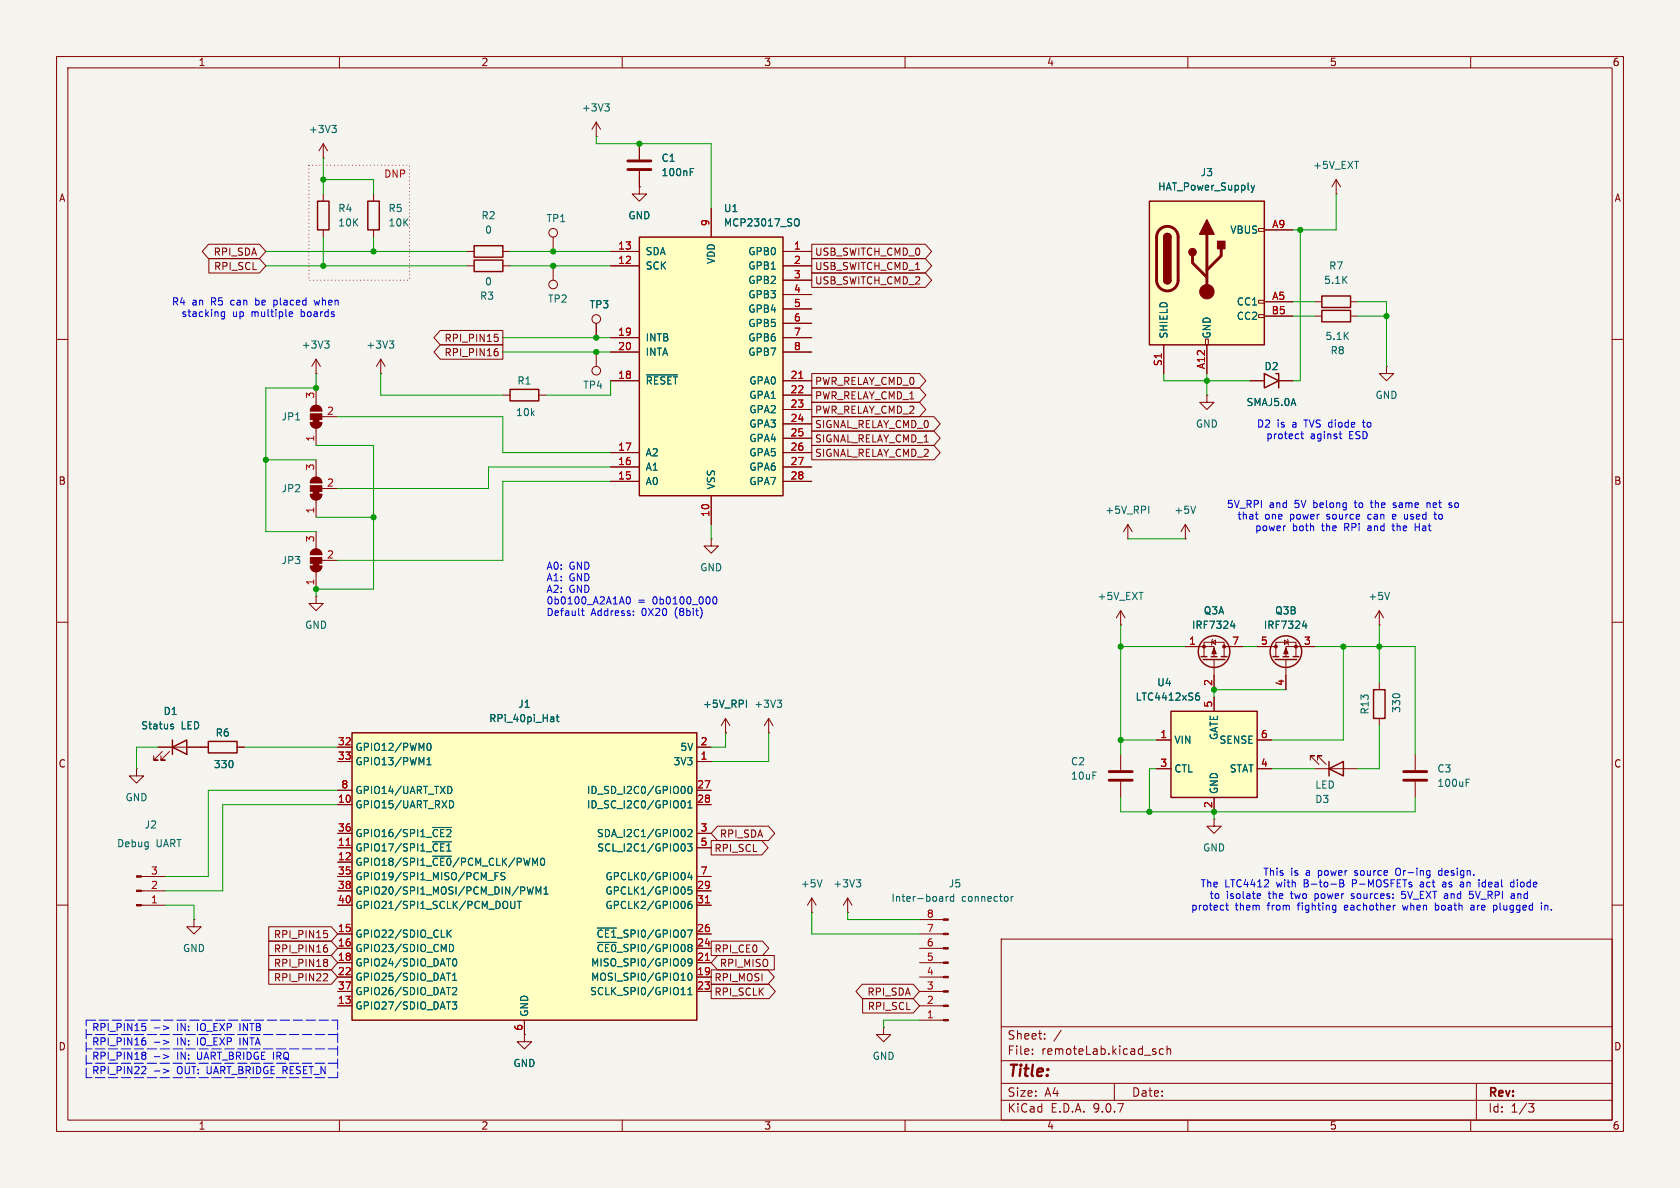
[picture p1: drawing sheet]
<svg xmlns="http://www.w3.org/2000/svg" width="297mm" height="210mm" viewBox="0 0 297 210" stroke-linecap="round" stroke-linejoin="round" font-family="sans-serif">
<path d="M0 0h297v210h-297z" fill="#f5f4ef" stroke="#f5f4ef" stroke-width=".18"/>
<g fill="none" stroke="#840000" stroke-width=".18">
<path d="M10 10h277v190h-277zM12 12h273v186h-273zM60 10v2M110 10v2M160 10v2M210 10v2M260 10v2M232.4 55.9h1.3M232.4 53.3h1.3M238.8 55.9h1.2M238.8 53.3h1.2M10 60h2"/>
<path d="M54.9 74.7h2a1.02 1.02 0 0 1-1 1 1.02 1.02 0 0 1-1-1zM55.2 71.9a1.02 1.02 0 0 1 1.1-.2 1.02 1.02 0 0 1 .6 .9h-2zM55.9 66h.1M55.9 63.5l-.8 1.3M55.9 63.5l.7 1.3M55.9 63.5v2.5M55.9 68.6v3M55.9 75.7v3M56.9 73.7h2.8M67.3 66h.1M67.3 63.5l-.8 1.3M67.3 63.5l.8 1.3"/>
<path d="M67.3 63.5v2.5M285 60h2M10 110h2M222.2 114.3h3.4M225.6 116.1v-2.6h3.5v2.6M227.1 113.2l.6 .3-.6 .4zM227.3 116.6v5.3M227.6 113l.1 .2v.7l.1 .1M232.4 114.3h-5.1v1.8M285 110h2M10 160h2M177 166h108v32h-108z"/>
<path d="M285 160h2M60 198v2M110 198v2M156.2 181.6v1.3h1.3l-1.3 1.3-1.3-1.3h1.3M156.2 181.6h.1M160 198v2M177 194.5h108M177 191.5h108M177 187.5h108M177 181.5h108M182.5 186.3v.1M182.5 185.5v.1"/>
<path d="M184.7 183.6v.1M184.7 182.8v.1M187.6 182.1l-1.3 2M197 191.5v3M205.7 185.5l-.5-.1-.2 .3v.4l.1 .2h.6M206.3 185.5l.2-.1 .4 .1 .1 .9M206.3 184.9v1.5M210 198v2M260 198v2M261 191.5v6.5M270.2 195.1h1l-.5 .6 .4 .1 .1 .5-.3 .3h-.4"/>
</g>
<path d="M57.4 60.3h.8l-.4 .5M57.9 60.8l.3 .2v.3l-.3 .2M68.8 60.3h.8l-.4 .5M69.4 60.8l.2 .2v.3l-.2 .2M230.3 110.6h.7M230.9 110.2v.9" fill="none" stroke="#006464" stroke-width=".18"/>
<g fill="none" stroke="#840000" stroke-width=".25">
<path d="M233.7 54.9h5.1v2h-5.1zM233.7 52.3h5.1v2.1h-5.1zM225 116.1h1.1M225.4 116.6h3.8M226.8 116.1h1M228.6 116.1h1"/>
<circle cx="227.3" cy="115.2" r="2.79"/>
</g>
<g fill="#840000" stroke="#840000" stroke-width=".18">
<path d="M227.3 114.6l.4 1h-.8z"/>
<path d="M55.4 74.2h1v.5h-1z"/>
<path d="M54.9 74.7h2a1.02 1.02 0 0 1-1 1 1.02 1.02 0 0 1-1-1z"/>
<path d="M54.9 73.2h2v1h-2z"/>
<path d="M55.2 71.9a1.02 1.02 0 0 1 1.1-.2 1.02 1.02 0 0 1 .6 .9h-2z"/>
<circle cx="225.6" cy="114.3" r=".25"/>
<circle cx="229.1" cy="114.3" r=".25"/>
</g>
<path d="M203.2 35.6h20.3v25.4h-20.3z" fill="#ffffc2"/>
<g fill="none" stroke="#840000" stroke-width=".18">
<path d="M57.1 27.9h.1M57.1 25.4l-.7 1.3M57.1 25.4l.8 1.3M57.1 25.4v2.5M66 34.3v1.3M66 40.6v1.3M82.5 44.5h1.3M82.5 47h1.3M88.9 44.5h1.3M88.9 47h1.3M213.1 59.9h.5v1.1h-.5zM222.5 40.4h1v.5h-1z"/>
<path d="M222.5 53.1h1v.5h-1zM222.5 55.6h1v.5h-1zM223.5 40.6h5.1M223.5 53.3h5.1M223.5 55.9h5.1M205.7 61v5M213.4 69.9v1.2h1.2l-1.2 1.3-1.3-1.3h1.3M213.4 69.9h.1M213.4 61v5M221 67.3h2.5M226.1 67.3h2.5M245.1 64.8v1.2h1.3l-1.3 1.3-1.3-1.3h1.3"/>
<path d="M245.1 64.8h.1M209.5 95.3h.1M209.5 92.7l-.7 1.3M209.5 92.7l.8 1.3M209.5 92.7v2.6M243.8 110.5h.1M243.8 108l-.7 1.2M243.8 108l.8 1.2M243.8 108v2.5M231.6 134.4v-.8h.8h-.8l1.6 1.5M232.4 135.9h7.6M232.9 134.4v-.8h.8h-.8l1.5 1.5"/>
<path d="M243.8 120.7v1.2M243.8 127v1.3"/>
</g>
<path d="M65 35.6h2.1v5h-2.1zM203.2 35.6h20.3v25.4h-20.3zM83.8 43.4h5.1v2.1h-5.1zM83.8 46h5.1v2h-5.1zM205.7 41.9a.64 .64 0 0 1 .7-.6 .64 .64 0 0 1 .6 .6M205.7 49.5a.64 .64 0 0 0 .7 .7 .64 .64 0 0 0 .6-.7M223.5 66l2.6 1.3-2.6 1.3zM225.6 66h.5v2.6M234.9 135.9l2.6-1.3v2.6zM234.9 134.6v2.6M242.8 121.9h2.1v5.1h-2.1z" fill="none" stroke="#840000" stroke-width=".25"/>
<path d="M205 40.6a1.9 1.9 0 0 1 2.1-.4 1.9 1.9 0 0 1 1.2 1.7v7.6a1.91 1.91 0 0 1-1.9 1.9 1.91 1.91 0 0 1-1.9-1.9v-7.7l.1-.7zM210.8 45.2v1.3l2.6 2.5M213.4 41.4v10.2M215.9 43.9v1.3l-2.5 2.6" fill="none" stroke="#840000" stroke-width=".51"/>
<g fill="#840000" stroke="#840000" stroke-width=".25">
<path d="M205.7 41.9h1.3v7.6h-1.3z"/>
<path d="M205.9 41.5a.64 .64 0 0 1 .7-.2 .64 .64 0 0 1 .4 .6h-1.3z"/>
<path d="M205.7 49.5h1.3a.64 .64 0 0 1-.6 .7 .64 .64 0 0 1-.7-.7z"/>
<path d="M213.4 38.9l1.2 2.5h-2.5z"/>
<path d="M215.3 42.7h1.2v1.2h-1.2z"/>
<circle cx="210.8" cy="44.6" r=".63"/>
</g>
<circle cx="213.4" cy="51.6" r="1.27" fill="#840000" stroke="#840000" stroke-width=".18"/>
<path d="M58.7 22.2h.7l-.4 .5M59.2 22.7l.2 .2v.3l-.2 .2M221.2 32.8l.3 .8M221.5 33.6l-.3 .4M221.8 32.8l-.3 .8M211.4 89.5l-.5 1.2M245.7 104.7l-.5 1.3" fill="none" stroke="#006464" stroke-width=".18"/>
<path d="M113 41.9h25.4v45.7h-25.4z" fill="#ffffc2"/>
<path d="M113 41.9h25.4v45.7h-25.4z" fill="none" stroke="#840000" stroke-width=".25"/>
<g fill="none" stroke="#840000" stroke-width=".18">
<path d="M105.4 24.1h.1M105.4 21.6v2.5M105.4 21.6l-.8 1.3M105.4 21.6l.8 1.3M113 33v1.3h1.3l-1.3 1.3-1.2-1.3h1.2M113 33h.1M113 25.4v2.8M113 30.2v2.8M125.7 36.8v5.1M105.4 57.2v2.5M107.9 44.5h5.1M107.9 47h5.1"/>
<path d="M107.9 59.7h5.1M138.4 44.5h5.1M138.4 47h5.1M138.4 59.7h5.1M138.4 49.5h5.1M138.4 52.1h5.1M138.4 54.6h5.1M138.4 57.2h5.1M105.4 62.2v2.6M107.9 62.2h5.1M107.9 67.3h5.1M138.4 62.2h5.1"/>
<path d="M138.4 67.3h5.1M138.4 69.9h5.1M138.4 72.4h5.1M138.4 74.9h5.1M138.4 77.5h5.1M107.9 80h5.1M107.9 82.6h5.1M107.9 85.1h5.1M125.7 87.6v5.1M138.4 80h5.1M138.4 82.6h5.1M138.4 85.1h5.1"/>
<circle cx="105.4" cy="56.4" r=".76"/>
<circle cx="105.4" cy="65.5" r=".76"/>
</g>
<path d="M106.9 18.4h.8l-.4 .4M107.5 18.8l.2 .3v.3l-.2 .2M122 30.4h.5M122 29.8h.6M140.7 38.7a.43 .43 0 0 1 .6 .4v.4a.43 .43 0 0 1-.6 .4M114.3 66.3h5.5" fill="none" stroke="#006464" stroke-width=".18"/>
<path d="M141.2 66.9h.7" fill="none" stroke="#a90000" stroke-width=".18"/>
<path d="M111 28.4h4.1M111 30h4.1" fill="none" stroke="#840000" stroke-width=".51"/>
<path d="M207 125.7h15.2v15.3h-15.2z" fill="#ffffc2"/>
<path d="M90.2 68.8h5v2.1h-5zM207 125.7h15.2v15.3h-15.2z" fill="none" stroke="#840000" stroke-width=".25"/>
<g fill="none" stroke="#840000" stroke-width=".18">
<path d="M97.8 41.9v2.6M97.8 47v2.5M88.9 69.9h1.3M95.2 69.9h1.3M204.5 130.8h2.5M204.5 135.9h2.5M214.6 123.2v2.5M222.2 130.8h2.6M222.2 135.9h2.6M214.6 141v2.5"/>
<circle cx="97.8" cy="41.1" r=".76"/>
<circle cx="97.8" cy="50.3" r=".76"/>
</g>
<path d="M211.5 123h.3l.3 .2-.1 .5h-.5M212 122.5l-.5 .1" fill="none" stroke="#006464" stroke-width=".18"/>
<path d="M62.2 129.5h61v50.8h-61z" fill="#ffffc2"/>
<g fill="none" stroke="#840000" stroke-width=".25">
<path d="M56.1 35.6h2.1v5h-2.1zM212.3 116.1h1.1M212.7 116.6h3.8M214.1 116.1h1M215.9 116.1h1M30.5 132.1l2.5-1.3v2.6zM30.5 130.8v2.6M36.8 131.1h5.1v2h-5.1zM62.2 129.5h61v50.8h-61z"/>
<circle cx="214.6" cy="115.2" r="2.79"/>
</g>
<g fill="none" stroke="#840000" stroke-width=".18">
<path d="M57.1 34.3v1.3M113 33h.1M113 25.4v2.8M113 30.2v2.8M125.7 36.8v5.1M236.2 34.3h.1M236.2 31.8l-.7 1.2M236.2 31.8l.8 1.2M236.2 31.8v2.5M36.9 43.2h9l1.1 1.3-1.1 1.2h-9l-1.1-1.2zM36.9 45.7h9l1.1 1.3-1.1 1.3h-9zM57.1 40.6v1.3"/>
<path d="M77.8 58.4h11.1v2.6h-11.1l-1.1-1.3zM87.4 59.1h.6M87.8 59.6l.3 .2v.3l-.3 .3M105.4 57.2v2.5M107.9 44.5h5.1M107.9 47h5.1M107.9 59.7h5.1M138.4 44.5h5.1M138.4 47h5.1M138.4 59.7h5.1M138.4 49.5h5.1M138.4 52.1h5.1"/>
<path d="M138.4 54.6h5.1M138.4 57.2h5.1M143.5 45.7h20.1l1.1 1.3-1.1 1.3h-20.1zM143.5 43.2h20.1l1.1 1.3-1.1 1.2h-20.1zM143.5 48.3h20.1l1.1 1.2-1.1 1.3h-20.1zM223.5 40.6h5.1M223.5 53.3h5.1M223.5 55.9h5.1M77.8 61h11.1v2.5h-11.1l-1.1-1.3zM87.7 61.6h.3M87.8 62.1l.3 .3v.3l-.3 .2M107.9 62.2h5.1"/>
<path d="M107.9 67.3h5.1M138.4 62.2h5.1M138.4 67.3h5.1M138.4 69.9h5.1M138.4 72.4h5.1M138.4 74.9h5.1M138.4 77.5h5.1M143.5 66h19.1l1.1 1.3-1.1 1.3h-19.1zM143.5 68.6h19.1l1.1 1.3-1.1 1.2h-19.1zM143.5 78.7h21.6l1.1 1.3-1.1 1.3h-21.6zM143.5 76.2h21.6l1.1 1.3-1.1 1.2h-21.6zM143.5 73.7h21.6l1.1 1.2-1.1 1.3h-21.6z"/>
<path d="M143.5 71.1h19.1l1.1 1.3-1.1 1.3h-19.1zM205.7 61v5M213.4 61v5M221 67.3h2.5M226.1 67.3h2.5M54.9 87.4h2a1.02 1.02 0 0 1-1 1 1.02 1.02 0 0 1-1-1zM55.2 97.3a1.02 1.02 0 0 1 1.1-.2 1.02 1.02 0 0 1 .6 .9h-2zM55.2 84.6a1.02 1.02 0 0 1 1.1-.2 1.02 1.02 0 0 1 .6 .9h-2zM55.9 81.3v3M55.9 88.4v3M55.9 94v3M56.9 99.1h2.8"/>
<path d="M56.9 86.4h2.8M107.9 80h5.1M107.9 82.6h5.1M107.9 85.1h5.1M125.7 95.3v1.2h1.3l-1.3 1.3-1.2-1.3h1.2M125.7 95.3h.1M125.7 87.6v5.1M138.4 80h5.1M138.4 82.6h5.1M138.4 85.1h5.1M199.4 95.3h.1M199.4 92.7l-.8 1.3"/>
<path d="M199.4 92.7l.8 1.3M199.4 92.7v2.6M54.9 100.1h2a1.02 1.02 0 0 1-1 1 1.02 1.02 0 0 1-1-1zM55.9 105.4v1.3h1.2l-1.2 1.3-1.3-1.3h1.3M55.9 105.4h.1M55.9 101.1v3M198.1 110.5h.1M198.1 108v2.5M198.1 108l-.7 1.2M198.1 108l.8 1.2M209.5 114.3h5.1v1.8M212.9 116.1v-2.6h3.5v2.6"/>
<path d="M214.2 113.5l.7-.3v.7zM214.4 113l-.2 .2v.7l-.1 .1M214.6 116.6v5.3M216.4 114.3h3.3M222.2 114.3h2.6M227.3 119.4v2.5M229.9 114.3h2.5M24.1 135.9v1.3h1.3l-1.3 1.2-1.2-1.2h1.2M24.1 135.9h.1M27.9 132.1h8.9M28.7 132.8l-1.5 1.6h.7h-.7v-.8M30 132.8l-1.6 1.6h.8h-.8v-.8"/>
<path d="M41.9 132.1h1.3M59.7 132.1h2.5M59.7 134.6h2.5M59.7 139.7h2.5M123.2 132.1h2.5M123.2 134.6h2.5M123.2 139.7h2.5M128.3 129.5h.1M128.3 127l-.8 1.3M128.3 127l.7 1.3M128.3 127v2.5M135.9 129.5h.1"/>
<path d="M135.9 127l-.8 1.3M135.9 127l.8 1.3M135.9 127v2.5M198.1 133.4v2.7M198.1 138.2v2.8M204.5 130.8h2.5M204.5 135.9h2.5M214.6 123.2v2.5M222.2 130.8h2.6M222.2 135.9h2.6M250.2 133.4v2.7M250.2 138.2v2.8"/>
<path d="M25 154.9h4.2M25 157.5h4.2M59.7 142.2h2.5M59.7 147.3h2.5M59.7 149.9h2.5M59.7 152.4h2.5M59.7 154.9h2.5M59.7 157.5h2.5M123.2 142.2h2.5M123.2 147.3h2.5M123.2 149.9h2.5M123.2 154.9h2.5"/>
<path d="M123.2 157.5h2.5M125.7 148.6h9l1.1 1.3-1.1 1.2h-9zM126.8 146h9.1l1.1 1.3-1.1 1.3h-9.1l-1.1-1.3zM143.5 158.8l-.8 1.2M143.5 158.8l.8 1.2M143.5 158.8v2.5M149.9 158.8l-.8 1.2M149.9 158.8l.7 1.2M149.9 158.8v2.5M214.6 144.8v1.3h1.3l-1.3 1.2-1.2-1.2h1.2M214.6 144.8h.1M214.6 141v2.5"/>
<path d="M25 160h4.2M34.3 162.6v1.2h-1.3l1.3 1.3 1.3-1.3h-1.3M34.3 162.6h.1M47.5 166.4h11.1l1.1 1.2-1.1 1.3h-11.1zM47.5 163.8h11.1l1.1 1.3-1.1 1.3h-11.1zM47.5 171.4h11.1l1.1 1.3-1.1 1.3h-11.1zM47.5 168.9h11.1l1.1 1.3-1.1 1.3h-11.1zM57.3 164.5h.6M57.6 167h.2M57.7 167.5l.2 .3v.3l-.2 .2M57.7 165l.2 .2v.3l-.2 .3M57.7 169.6l.2 .2-.2 .3 .2 .3v.2l-.2 .3"/>
<path d="M57.7 172.1l.2 .3v.3l-.8 .7h.8M59.7 160h2.5M59.7 165.1h2.5M59.7 167.6h2.5M59.7 170.2h2.5M59.7 172.7h2.5M59.7 175.3h2.5M59.7 177.8h2.5M123.2 160h2.5M123.2 165.1h2.5M123.2 167.6h2.5M123.2 170.2h2.5"/>
<path d="M123.2 172.7h2.5M123.2 175.3h2.5M125.7 174h10.3l1.1 1.3-1.1 1.2h-10.3zM125.7 166.4h9.1l1.1 1.2-1.1 1.3h-9.1zM125.7 171.4h10.1l1.1 1.3-1.1 1.3h-10.1zM126.8 168.9h10.1v2.6h-10.1l-1.1-1.3zM143.5 161.3h.1M149.9 161.3h.1M152.4 174h9l1.2 1.3-1.2 1.2h-9l-1.1-1.2zM152.5 176.5h8.9l1.2 1.3-1.2 1.3h-8.9zM162.6 165.1h4.2M162.6 167.6h4.2"/>
<path d="M162.6 170.2h4.2M162.6 172.7h4.2M162.6 175.3h4.2M162.6 177.8h4.2M162.6 162.6h4.2M92.7 182.9v1.3h1.3l-1.3 1.2-1.3-1.2h1.3M92.7 182.9h.1M92.7 180.3v2.6M162.6 180.3h4.2"/>
</g>
<g fill="none" stroke="#006464" stroke-width=".18">
<path d="M122 30.4h.5M122 29.8h.6M140.7 38.7a.43 .43 0 0 1 .6 .4v.4a.43 .43 0 0 1-.6 .4M221.2 32.8l.3 .8M221.5 33.6l-.3 .4M221.8 32.8l-.3 .8M114.3 66.3h5.5M203.1 89.5v1.2M217.6 110.6h.7M218.2 110.2v.9M230.3 110.6h.7M230.9 110.2v.9"/>
<path d="M30.3 128.4l.3 .1 .1 .2-.2 .1h-.2M30.3 128l.3 .1M75.5 131.9l.1-.4 .2-.1a.68 .68 0 0 1 .4 .6 .68 .68 0 0 1-.4 .7l-.2-.2-.1-.3M75.5 135.2h.7M75.5 134.3l.3-.4v1.3M79.5 139a.68 .68 0 0 1 .4 .6 .68 .68 0 0 1-.4 .7M97.9 126.8v.8M97.9 127.5l-.1 .1M97.9 127l-.1 .1M98.3 126.7h.5M98.5 126.3v1.1l.3 .2M121 139.1l.1 .4-.1 .7"/>
<path d="M121.7 139.1l.2-.1a.68 .68 0 0 1 .5 .6 .68 .68 0 0 1-.5 .7l-.2-.1-.1-.4zM132 123.8v1.2M137.4 123.8h.8l-.4 .5M137.9 124.3l.3 .2v.3l-.3 .2M211.5 123h.3l.3 .2-.1 .5h-.5M212 122.5l-.5 .1M259.2 138.3h.4M259.2 137.7h.6M76.5 146.3h3.3M76.5 148.8h3.3M76.5 151.4h3.3M79.5 141.5a.64 .64 0 0 1 .7 .7 .64 .64 0 0 1-.7 .6"/>
<path d="M86.2 155.6h1M87.5 154.9h.4M88.1 154.2h-.6v1.3M89.3 154.3l-.5-.1-.2 .2v.3l.5 .3 .2 .3-.3 .2h-.5M90.3 159.3v1.1l.2 .2 .4-.1 .1-.1v-1.1M91.4 159.3h.8M91.8 159.3v1.3M93.2 156.8l.3 1.3 .2-.9 .3 .9 .3-1.3M94.8 158.1v-1.3l.4 .9 .4-.9v1.3M95.7 151.8l.2-.1a.68 .68 0 0 1 .4 .6 .68 .68 0 0 1-.4 .7l-.2-.1-.1-.4zM96.2 158.1h.7M96.2 157.2l.3-.4v1.3"/>
<path d="M120.7 141.5a.68 .68 0 0 1 .4 .7 .68 .68 0 0 1-.4 .6M121.1 149.4v.8M121.6 149.2h.7l-.4 .5 .4 .1v.5l-.2 .1-.5-.1M121.6 142.8h.7M121.6 146.8l.5-.2 .2 .4-.7 .9h.7M121.6 141.9l.4-.4v1.3M121.9 154.2l-.3 .9h.8M122.2 159.3l-.3 .1a.86 .86 0 0 0 0 1.2l.4-.1v-.4l-.2-.3-.4 .1-.1 .2M122.2 154.7v.8M122.3 156.8h-.6l-.1 .6 .2-.1h.4l.1 .2v.4l-.2 .2-.5-.2M145.3 155.5l-.4 1.3M151.4 155.5h.8l-.5 .5"/>
<path d="M151.9 156l.3 .2v.3l-.3 .3M166.6 158.5l.1 .8M166.7 159.3h-.2M166.7 158.8h-.2M167.3 158.5v.8M167.6 158.5l-.3 .2M168.6 158.5h-.4l-.2 .2 .1 .6h.5M168.6 158.1v1.2M178.8 158.5v.8M179.1 158.5l-.3 .2M79 164.4v1.3M79.2 165l.6 .7"/>
<path d="M79.5 166.9a.64 .64 0 0 1 .7 .7 .64 .64 0 0 1-.7 .6M79.8 164.4l-.8 .7M80 177.1h.7l-.4 .5 .4 .1v.6l-.2 .1-.5-.1M80 174.7l.5-.1 .2 .3-.7 .9h.7M80 173.3h.7M80 172.4l.4-.4v1.3M80.1 169.6l.2-.1a.68 .68 0 0 1 .5 .6 .68 .68 0 0 1-.5 .7l-.2-.2-.1-.3zM105.6 164.1h3.4M105.6 166.6h3.4M120.4 175.8h.7M121.6 175.8h.7M121.6 174.9l.4-.3v1.2"/>
<path d="M121.7 172.2l.2-.2a.68 .68 0 0 1 .5 .7 .68 .68 0 0 1-.5 .6l-.2-.1-.1-.4zM122.3 170l-.2 .3-.4-.1-.1-.2 .1-.4 .4-.1 .2 .1a.84 .84 0 0 1-.3 1.2h-.3"/>
</g>
<path d="M141.2 66.9h.7M61.2 149.4h.7M124.7 159.6h.7M124.7 169.8h.7" fill="none" stroke="#a90000" stroke-width=".18"/>
<path d="M196.1 136.4h4.1M196.1 137.9h4.1M248.2 136.4h4M248.2 137.9h4" fill="none" stroke="#840000" stroke-width=".51"/>
<g fill="#840000" stroke="#840000" stroke-width=".18">
<path d="M24.1 159.9h.9v.2h-.9z"/>
<path d="M24.1 157.4h.9v.2h-.9z"/>
<path d="M24.1 154.8h.9v.3h-.9z"/>
<path d="M55.4 99.6h1v.5h-1z"/>
<path d="M54.9 100.1h2a1.02 1.02 0 0 1-1 1 1.02 1.02 0 0 1-1-1z"/>
<path d="M54.9 98.6h2v1h-2z"/>
<path d="M55.2 97.3a1.02 1.02 0 0 1 1.1-.2 1.02 1.02 0 0 1 .6 .9h-2z"/>
<path d="M166.8 180.2h.8v.3h-.8z"/>
<path d="M166.8 177.7h.8v.2h-.8z"/>
<path d="M166.8 175.1h.8v.3h-.8z"/>
<path d="M166.8 172.6h.8v.2h-.8z"/>
<path d="M166.8 170.1h.8v.2h-.8z"/>
<path d="M166.8 167.5h.8v.3h-.8z"/>
<path d="M166.8 165h.8v.2h-.8z"/>
<path d="M166.8 162.4h.8v.3h-.8z"/>
<path d="M55.4 86.9h1v.5h-1z"/>
<path d="M54.9 87.4h2a1.02 1.02 0 0 1-1 1 1.02 1.02 0 0 1-1-1z"/>
<path d="M54.9 85.9h2v1h-2z"/>
<path d="M55.2 84.6a1.02 1.02 0 0 1 1.1-.2 1.02 1.02 0 0 1 .6 .9h-2z"/>
<path d="M214.6 114.6l.4 1h-.8z"/>
<circle cx="216.4" cy="114.3" r=".25"/>
<circle cx="212.9" cy="114.3" r=".25"/>
</g>
<g fill="none" stroke="#0000c2" stroke-width=".18">
<path d="M230 76.7h.4M230.1 76.3v1.1l.3 .2M236.7 76.7h.5M237.1 77.6h.1M240.8 74.7h.5M241 74.2l.1 1.2M221.9 90.9h.5M222.2 91.7l.2 .1M227.1 93h.2M242.2 88.9h.5M242.4 88.5l.1 1.2M246.1 93h.5"/>
<path d="M246.3 92.5v1.3M246.3 89.7h.4M246.3 90.9l-.1 .2v.5l.1 .2M246.7 88.9l-.4 .2v.1l.4 .1M246.8 91.2l-.6 .1M248.3 91.7l.3 .1M250.2 92.5v1.3M250.2 93.1h.7M252.3 89l.3-.1 .2 .2M252.3 88.9v.8M253.5 90.9h.5M253.7 90.5v1.1l.3 .2"/>
<path d="M256.3 88.9h.3M256.3 89.3l.3 .1 .1 .1-.2 .2h-.2M216.9 159.6v1.1l.3 .2M222.4 158h.4l.1 .3-.6 .1M222.8 158.8h-.4M236.9 155.5v1.3l.6-.1 .1-.3-.3-.3M236.9 156.1h.4M237.5 156l-.2 .1M238.9 158.8h.1M239.1 158l-.2 .2 .2 .2M246.9 153.5a.9 .9 0 0 0 0 1.2M247.8 158.7l.5 .1"/>
<path d="M247.8 157.6v.6l.5-.2M251.2 156.3l-.1 .2 .1 .3M253.8 159.6v1.3M254.8 153.9l-.4 .1-.1 .1 .1 .5 .4 .1M255.5 156.3h-.3l-.2 .2 .1 .2 .4 .1M258.2 156.7h.5M258.7 156.2l-.5 .2M259.8 158.1l.4-.1 .3 .3M260.5 158.6l-.3 .2h-.4M262.3 155.9l-.3 .3v.3l.3 .3M267.5 158l.2 .2v.6M267.6 156l-.3-.1-.3 .3 .2 .5h.4"/>
<path d="M267.6 155.5v1.3M267.7 158.8h-.4M267.7 158.3h-.4M272.5 159.6v.1M216.7 160h.5M236.2 160.8l-.4 .1M236.2 160v1.1l-.3 .2M246.6 160h.1M248 160l.2 .9M253.8 160.8l.3 .1M254.1 160l-.3 .1M260 160.1h.5"/>
<path d="M260.6 160.3l-.4 .1-.2 .2 .2 .3 .4-.1M264.2 160l.3 .1 .1 .2v.5l-.4 .1M272.5 160v.9M273.1 160v.9M273.5 160l-.4 .2M25.1 180.9h.6M25.4 183.5h.3M25.5 181.4l.3 .2v.3l-.3 .3M25.5 183.9l.3 .3v.3l-.3 .2M25.5 186l.3 .2-.3 .3 .3 .3v.2l-.3 .3M25.5 188.5l.3 .3-.1 .3-.7 .7h.8M27.3 181.7h1"/>
<path d="M27.3 184.2h1M27.3 186.8h1M27.3 189.3h1M28.9 181.3l.9 .4-.9 .4M28.9 183.9l.9 .3-.9 .4M28.9 186.4l.9 .4-.9 .3M28.9 189l.9 .3-.9 .4"/>
</g>
<path d="M15.2 180.3h44.5M15.2 190.5v-10.2M59.7 182.9h-44.5M59.7 185.4h-44.5M59.7 188h-44.5M59.7 180.3v10.2M59.7 190.5h-44.5" fill="none" stroke="#0000c2" stroke-width=".18" stroke-dasharray="1.7 .6"/>
<g fill="none" stroke="#009600" stroke-width=".18">
<path d="M57.1 31.8h8.9v2.5M57.1 27.9v6.4M105.4 24.1v1.3h20.3v11.4M236.2 34.3v6.3h-7.6M47 47h35.5M47 44.5h35.5M57.1 41.9v5.1M66 41.9v2.6M88.9 59.7h19M90.2 47h17.7M90.2 44.5h17.7M228.6 53.3h3.8"/>
<path d="M228.6 55.9h3.8M229.9 40.6v26.7h-1.3M240 53.3h5.1v11.5M240 55.9h5.1M55.9 66v2.6h-8.9v25.4h8.9M55.9 78.7h10.1v25.4h-10.1v1.3M59.7 73.7h29.2v6.3h19M67.3 66v3.9h21.6M88.9 62.2h19M107.9 67.3v2.6h-11.4M205.7 66v1.3h15.3M213.4 66v3.9"/>
<path d="M47 81.3h8.9M55.9 91.4h10.1M107.9 85.1h-19v14h-29.2M107.9 82.6h-21.5v3.8h-26.7M125.7 92.7v2.6M199.4 95.3h10.1M198.1 110.5v22.9M198.1 114.3h11.4M219.7 114.3h2.5M232.4 114.3h17.8v19.1M237.5 114.3v16.5h-12.7M243.8 110.5v10.2"/>
<path d="M27.9 132.1h-3.8v3.8M43.2 132.1h16.5M59.7 139.7h-22.9v15.2h-7.6M128.3 129.5v2.6h-2.6M135.9 129.5v5.1h-10.2M198.1 130.8h6.4M204.5 135.9h-1.3v7.6M224.8 135.9h7.6M227.3 121.9h-12.7v1.3M243.8 128.3v7.6h-3.8M59.7 142.2h-20.3v15.3h-10.2M198.1 141v2.5h52.1v-2.5"/>
<path d="M214.6 143.5v1.3M29.2 160h5.1v2.6M143.5 161.3v3.8h19.1M149.9 161.3v1.3h12.7M162.6 180.3h-6.4v1.3"/>
</g>
<g fill="none" stroke="#00f" stroke-width=".18">
<path d="M39.7 55.1v1l-.2 .3-.3-.1M39.7 55.2l-.4-.1-.2 .3 .1 .5h.5M48.4 53.1v1.2M48.4 53.9h.1M48.5 53.1h-.1M51.1 55.8l.2 .2 .4-.1M51.2 55.2l-.1 .1M51.7 55.2v.2l-.6 .1M55.5 53.1l.3 .8 .2-.6M102.8 108h.5M103 107.5v1.1l.3 .2M110.8 105.6l.2-.1a.68 .68 0 0 1 .5 .6 .68 .68 0 0 1-.5 .7l-.2-.2-.1-.3z"/>
<path d="M112 108.7v.1M112 108v.1M124.1 107.9v.9M126.2 105.6l.1-.1a.68 .68 0 0 1 .5 .6 .68 .68 0 0 1-.5 .7 .84 .84 0 0 1-.1-1.2z"/>
</g>
<path d="M54.6 29.2h17.8v20.3h-17.8z" fill="none" stroke="#f00" stroke-width=".18" stroke-dasharray="0 .6"/>
<g fill="#009600" stroke="#009600" stroke-width=".18">
<circle cx="55.9" cy="68.6" r=".46"/>
<circle cx="66" cy="44.5" r=".46"/>
<circle cx="57.1" cy="31.8" r=".46"/>
<circle cx="57.1" cy="47" r=".46"/>
<circle cx="214.6" cy="143.5" r=".46"/>
<circle cx="203.2" cy="143.5" r=".46"/>
<circle cx="237.5" cy="114.3" r=".46"/>
<circle cx="243.8" cy="114.3" r=".46"/>
<circle cx="245.1" cy="55.9" r=".46"/>
<circle cx="229.9" cy="40.6" r=".46"/>
<circle cx="66" cy="91.4" r=".46"/>
<circle cx="47" cy="81.3" r=".46"/>
<circle cx="55.9" cy="104.1" r=".46"/>
<circle cx="97.8" cy="44.5" r=".46"/>
<circle cx="97.8" cy="47" r=".46"/>
<circle cx="113" cy="25.4" r=".46"/>
<circle cx="105.4" cy="59.7" r=".46"/>
<circle cx="105.4" cy="62.2" r=".46"/>
<circle cx="213.4" cy="67.3" r=".46"/>
<circle cx="214.6" cy="121.9" r=".46"/>
<circle cx="198.1" cy="130.8" r=".46"/>
<circle cx="198.1" cy="114.3" r=".46"/>
</g>
<text font-size="2.8" fill="#840000" x="178" y="190.9">Title:</text>
<g font-size="2.1" fill="#840000">
<text x="178" y="184">Sheet:</text>
<text x="178" y="186.7">File:</text>
<text x="184.1" y="186.7">remoteLab.kicad_sch</text>
<text x="178" y="196.9">KiCad</text>
<text x="178" y="194.1">Size:</text>
<text x="184.7" y="194.1">A4</text>
<text x="185.7" y="196.9">E.D.A.</text>
<text x="193.3" y="196.9">9.0.7</text>
<text x="200" y="194.1">Date:</text>
<text x="263" y="194.3">Rev:</text>
<text x="263" y="196.9">Id:</text>
<text x="267.1" y="196.9">1/3</text>
</g>
<g font-size="1.8" fill="#840000">
<text x="35" y="11.9">1</text>
<text x="85" y="11.9">2</text>
<text x="135" y="11.9">3</text>
<text x="185" y="11.9">4</text>
<text x="235" y="11.9">5</text>
<text x="285" y="11.9">6</text>
<text x="10.3" y="35.9">A</text>
<text x="285.3" y="35.9">A</text>
<text x="37.7" y="45.4">RPI_SDA</text>
<text x="37.7" y="47.9">RPI_SCL</text>
<text x="144" y="47.9">USB_SWITCH_CMD_1</text>
<text x="144" y="45.4">USB_SWITCH_CMD_0</text>
<text x="144" y="50.5">USB_SWITCH_CMD_2</text>
<text x="78.5" y="63.2">RPI_PIN16</text>
<text x="78.5" y="60.6">RPI_PIN15</text>
<text x="144" y="68.3">PWR_RELAY_CMD_0</text>
<text x="144" y="70.8">PWR_RELAY_CMD_1</text>
<text x="144" y="75.9">SIGNAL_RELAY_CMD_0</text>
<text x="144" y="73.3">PWR_RELAY_CMD_2</text>
<text x="144" y="81">SIGNAL_RELAY_CMD_2</text>
<text x="144" y="78.4">SIGNAL_RELAY_CMD_1</text>
<text x="10.3" y="85.9">B</text>
<text x="285.3" y="85.9">B</text>
<text x="10.3" y="135.9">C</text>
<text x="285.3" y="135.9">C</text>
<text x="127.2" y="148.3">RPI_SDA</text>
<text x="126.2" y="150.8">RPI_SCL</text>
<text x="48.3" y="166.1">RPI_PIN15</text>
<text x="48.3" y="168.6">RPI_PIN16</text>
<text x="48.3" y="173.7">RPI_PIN22</text>
<text x="48.3" y="171.1">RPI_PIN18</text>
<text x="126.2" y="168.6">RPI_CE0</text>
<text x="126.2" y="173.7">RPI_MOSI</text>
<text x="127.2" y="171.1">RPI_MISO</text>
<text x="126.2" y="176.2">RPI_SCLK</text>
<text x="153.2" y="176.2">RPI_SDA</text>
<text x="153.3" y="178.8">RPI_SCL</text>
<text x="10.3" y="185.9">D</text>
<text x="285.3" y="185.9">D</text>
<text x="35" y="199.9">1</text>
<text x="85" y="199.9">2</text>
<text x="135" y="199.9">3</text>
<text x="185" y="199.9">4</text>
<text x="235" y="199.9">5</text>
<text x="285" y="199.9">6</text>
</g>
<g font-size="1.8" fill="#006464">
<text x="54.5" y="23.7">+3V3</text>
<text x="102.8" y="19.9">+3V3</text>
<text x="116.8" y="28.8">C1</text>
<text x="116.8" y="31.3">100nF</text>
<text x="204.6" y="33.9">HAT_Power_Supply</text>
<text x="212.2" y="31.3">J3</text>
<text x="232" y="30.1">+5V_EXT</text>
<text x="59.7" y="37.7">R4</text>
<text x="59.7" y="40.2">10K</text>
<text x="68.6" y="37.7">R5</text>
<text x="68.6" y="40.2">10K</text>
<text x="85" y="39">R2</text>
<text x="85.7" y="41.5">0</text>
<text x="96.5" y="39.5">TP1</text>
<text x="111" y="39">GND</text>
<text x="127.9" y="40.2">MCP23017_SO</text>
<text x="127.9" y="37.7">U1</text>
<text x="217.4" y="41.5">VBUS</text>
<text x="114" y="45.3">SDA</text>
<text x="114" y="47.9">SCK</text>
<text x="126.6" y="46.8" transform="rotate(-90 126.6 46.8)">VDD</text>
<text x="132.2" y="45.3">GPB0</text>
<text x="132.2" y="47.9">GPB1</text>
<text x="234.9" y="47.9">R7</text>
<text x="84.8" y="53.2">R3</text>
<text x="85.7" y="50.6">0</text>
<text x="96.8" y="53.7">TP2</text>
<text x="132.2" y="50.4">GPB2</text>
<text x="132.2" y="52.9">GPB3</text>
<text x="234" y="50.4">5.1K</text>
<text x="104.1" y="54.7">TP3</text>
<text x="132.2" y="55.5">GPB4</text>
<text x="132.2" y="58">GPB5</text>
<text x="206.6" y="59.9" transform="rotate(-90 206.6 59.9)">SHIELD</text>
<text x="214.2" y="59.9" transform="rotate(-90 214.2 59.9)">GND</text>
<text x="218.6" y="54.2">CC1</text>
<text x="218.6" y="56.7">CC2</text>
<text x="53.2" y="61.8">+3V3</text>
<text x="64.7" y="61.8">+3V3</text>
<text x="114" y="60.6">INTB</text>
<text x="114" y="63.1">INTA</text>
<text x="132.2" y="60.6">GPB6</text>
<text x="132.2" y="63.1">GPB7</text>
<text x="223.4" y="65.6">D2</text>
<text x="234.2" y="60.3">5.1K</text>
<text x="235.1" y="62.8">R8</text>
<text x="91.4" y="68.2">R1</text>
<text x="103" y="68.9">TP4</text>
<text x="114" y="68.2">~{RESET}</text>
<text x="132.4" y="68.2">GPA0</text>
<text x="132.4" y="70.7">GPA1</text>
<text x="220.3" y="72">SMAJ5.0A</text>
<text x="243.1" y="70.7">GND</text>
<text x="49.7" y="74.5">JP1</text>
<text x="91.1" y="73.8">10k</text>
<text x="132.4" y="73.3">GPA2</text>
<text x="132.4" y="75.8">GPA3</text>
<text x="211.3" y="75.8">GND</text>
<text x="114" y="80.9">A2</text>
<text x="114" y="83.4">A1</text>
<text x="132.4" y="78.3">GPA4</text>
<text x="132.4" y="80.9">GPA5</text>
<text x="132.4" y="83.4">GPA6</text>
<text x="49.7" y="87.2">JP2</text>
<text x="114" y="86">A0</text>
<text x="126.6" y="86.6" transform="rotate(-90 126.6 86.6)">VSS</text>
<text x="132.4" y="86">GPA7</text>
<text x="195.3" y="91">+5V_RPI</text>
<text x="207.5" y="91">+5V</text>
<text x="49.7" y="99.9">JP3</text>
<text x="123.7" y="101.2">GND</text>
<text x="193.9" y="106.3">+5V_EXT</text>
<text x="241.8" y="106.3">+5V</text>
<text x="53.8" y="111.4">GND</text>
<text x="210.6" y="111.4">IRF7324</text>
<text x="212.7" y="108.8">Q3A</text>
<text x="223.3" y="111.4">IRF7324</text>
<text x="225.3" y="108.8">Q3B</text>
<text x="91.5" y="125.3">J1</text>
<text x="124.2" y="125.3">+5V_RPI</text>
<text x="133.2" y="125.3">+3V3</text>
<text x="200.7" y="124.1">LTC4412xS6</text>
<text x="204.5" y="121.5">U4</text>
<text x="24.9" y="129.1">Status</text>
<text x="28.8" y="126.6">D1</text>
<text x="32" y="129.1">LED</text>
<text x="38" y="130.4">R6</text>
<text x="86.4" y="127.9">RPi_40pi_Hat</text>
<text x="207.5" y="131.7">VIN</text>
<text x="215.5" y="131.7">SENSE</text>
<text x="215.5" y="130.9" transform="rotate(-90 215.5 130.9)">GATE</text>
<text x="242.2" y="126.4" transform="rotate(-90 242.2 126.4)">R13</text>
<text x="247.8" y="126.1" transform="rotate(-90 247.8 126.1)">330</text>
<text x="37.7" y="136">330</text>
<text x="62.7" y="132.9">GPIO12/PWM0</text>
<text x="62.7" y="135.5">GPIO13/PWM1</text>
<text x="119" y="135.5">3V3</text>
<text x="120.2" y="132.9">5V</text>
<text x="189.2" y="135.5">C2</text>
<text x="207.5" y="136.8">CTL</text>
<text x="217.3" y="136.8">STAT</text>
<text x="254" y="136.8">C3</text>
<text x="22.1" y="141.8">GND</text>
<text x="62.7" y="140.6">GPIO14/UART_TXD</text>
<text x="62.7" y="143.1">GPIO15/UART_RXD</text>
<text x="103.7" y="140.6">ID_SD_I2C0/GPIO00</text>
<text x="103.7" y="143.1">ID_SC_I2C0/GPIO01</text>
<text x="189.2" y="138">10uF</text>
<text x="215.5" y="140.5" transform="rotate(-90 215.5 140.5)">GND</text>
<text x="232.4" y="142.2">D3</text>
<text x="232.4" y="139.6">LED</text>
<text x="254" y="139.3">100uF</text>
<text x="20.6" y="150">Debug</text>
<text x="25.5" y="146.7">J2</text>
<text x="27.6" y="150">UART</text>
<text x="62.7" y="148.2">GPIO16/SPI1_~{CE2}</text>
<text x="105.4" y="148.2">SDA_I2C1/GPIO02</text>
<text x="62.7" y="150.7">GPIO17/SPI1_~{CE1}</text>
<text x="62.7" y="153.3">GPIO18/SPI1_~{CE0}/PCM_CLK/PWM0</text>
<text x="62.7" y="155.8">GPIO19/SPI1_MISO/PCM_FS</text>
<text x="105.5" y="150.7">SCL_I2C1/GPIO03</text>
<text x="106.9" y="155.8">GPCLK0/GPIO04</text>
<text x="212.6" y="150.7">GND</text>
<text x="62.7" y="158.3">GPIO20/SPI1_MOSI/PCM_DIN/PWM1</text>
<text x="62.7" y="160.9">GPIO21/SPI1_SCLK/PCM_DOUT</text>
<text x="106.9" y="158.3">GPCLK1/GPIO05</text>
<text x="106.9" y="160.9">GPCLK2/GPIO06</text>
<text x="141.5" y="157.1">+5V</text>
<text x="147.2" y="157.1">+3V3</text>
<text x="157.5" y="159.6">Inter-board</text>
<text x="167.6" y="157.1">J5</text>
<text x="170" y="159.6">connector</text>
<text x="62.7" y="166">GPIO22/SDIO_CLK</text>
<text x="105.4" y="166">~{CE1}_SPI0/GPIO07</text>
<text x="32.3" y="168.5">GND</text>
<text x="62.7" y="168.5">GPIO23/SDIO_CMD</text>
<text x="62.7" y="171">GPIO24/SDIO_DAT0</text>
<text x="62.7" y="173.6">GPIO25/SDIO_DAT1</text>
<text x="104.4" y="171">MISO_SPI0/GPIO09</text>
<text x="104.4" y="173.6">MOSI_SPI0/GPIO10</text>
<text x="105.4" y="168.5">~{CE0}_SPI0/GPIO08</text>
<text x="62.7" y="176.1">GPIO26/SDIO_DAT2</text>
<text x="62.7" y="178.7">GPIO27/SDIO_DAT3</text>
<text x="93.6" y="179.8" transform="rotate(-90 93.6 179.8)">GND</text>
<text x="104.2" y="176.1">SCLK_SPI0/GPIO11</text>
<text x="90.7" y="188.8">GND</text>
<text x="154.2" y="187.6">GND</text>
</g>
<text font-size="1.8" fill="#f00" x="67.8" y="31.6">DNP</text>
<g font-size="1.8" fill="#a90000">
<text x="125.5" y="40.1" transform="rotate(-90 125.5 40.1)">9</text>
<text x="224.8" y="40.4">A9</text>
<text x="109.2" y="44.2">13</text>
<text x="109.2" y="46.7">12</text>
<text x="140.3" y="44.2">1</text>
<text x="140.3" y="46.7">2</text>
<text x="140.3" y="49.3">3</text>
<text x="140.3" y="51.8">4</text>
<text x="224.8" y="53.1">A5</text>
<text x="109.2" y="59.4">19</text>
<text x="140.3" y="54.4">5</text>
<text x="140.3" y="56.9">6</text>
<text x="140.3" y="59.4">7</text>
<text x="224.7" y="55.6">B5</text>
<text x="109.2" y="62">20</text>
<text x="140.3" y="62">8</text>
<text x="205.5" y="64.8" transform="rotate(-90 205.5 64.8)">S1</text>
<text x="213.1" y="65.4" transform="rotate(-90 213.1 65.4)">A12</text>
<text x="55.6" y="70.6" transform="rotate(-90 55.6 70.6)">3</text>
<text x="109.2" y="67.1">18</text>
<text x="139.7" y="67.1">21</text>
<text x="139.7" y="69.6">22</text>
<text x="57.7" y="73.4">2</text>
<text x="139.7" y="72.1">23</text>
<text x="139.7" y="74.7">24</text>
<text x="139.7" y="77.2">25</text>
<text x="55.6" y="83.3" transform="rotate(-90 55.6 83.3)">3</text>
<text x="55.6" y="78.2" transform="rotate(-90 55.6 78.2)">1</text>
<text x="109.2" y="79.8">17</text>
<text x="109.2" y="82.3">16</text>
<text x="139.7" y="79.8">26</text>
<text x="139.7" y="82.3">27</text>
<text x="57.7" y="86.1">2</text>
<text x="109.2" y="84.8">15</text>
<text x="139.7" y="84.8">28</text>
<text x="55.6" y="96" transform="rotate(-90 55.6 96)">3</text>
<text x="55.6" y="90.9" transform="rotate(-90 55.6 90.9)">1</text>
<text x="125.5" y="91.5" transform="rotate(-90 125.5 91.5)">10</text>
<text x="57.7" y="98.8">2</text>
<text x="55.6" y="103.6" transform="rotate(-90 55.6 103.6)">1</text>
<text x="210.1" y="114">1</text>
<text x="217.7" y="114">7</text>
<text x="222.8" y="114">5</text>
<text x="230.4" y="114">3</text>
<text x="214.4" y="125.2" transform="rotate(-90 214.4 125.2)">5</text>
<text x="214.4" y="121.4" transform="rotate(-90 214.4 121.4)">2</text>
<text x="227.1" y="121.4" transform="rotate(-90 227.1 121.4)">4</text>
<text x="59.6" y="131.8">32</text>
<text x="123.8" y="131.8">2</text>
<text x="205" y="130.6">1</text>
<text x="222.8" y="130.6">6</text>
<text x="59.6" y="134.4">33</text>
<text x="123.8" y="134.4">1</text>
<text x="205" y="135.6">3</text>
<text x="222.8" y="135.6">4</text>
<text x="59.6" y="142">10</text>
<text x="60.3" y="139.4">8</text>
<text x="123.1" y="139.4">27</text>
<text x="123.1" y="142">28</text>
<text x="214.4" y="142.9" transform="rotate(-90 214.4 142.9)">2</text>
<text x="59.6" y="147.1">36</text>
<text x="59.6" y="149.6">11</text>
<text x="123.8" y="147.1">3</text>
<text x="123.8" y="149.6">5</text>
<text x="26.6" y="154.7">3</text>
<text x="59.6" y="152.1">12</text>
<text x="59.6" y="154.7">35</text>
<text x="123.8" y="154.7">7</text>
<text x="26.6" y="159.8">1</text>
<text x="26.6" y="157.2">2</text>
<text x="59.6" y="157.2">38</text>
<text x="59.6" y="159.8">40</text>
<text x="123.1" y="157.2">29</text>
<text x="123.1" y="159.8">31</text>
<text x="59.6" y="164.8">15</text>
<text x="59.6" y="167.4">16</text>
<text x="123.1" y="164.8">26</text>
<text x="123.1" y="167.4">24</text>
<text x="163.8" y="167.4">6</text>
<text x="163.8" y="164.8">7</text>
<text x="163.8" y="162.3">8</text>
<text x="59.6" y="169.9">18</text>
<text x="59.6" y="172.5">22</text>
<text x="123.1" y="169.9">21</text>
<text x="123.1" y="172.5">19</text>
<text x="163.8" y="172.5">4</text>
<text x="163.8" y="169.9">5</text>
<text x="59.6" y="175">37</text>
<text x="59.6" y="177.5">13</text>
<text x="123.1" y="175">23</text>
<text x="163.8" y="177.5">2</text>
<text x="163.8" y="175">3</text>
<text x="92.5" y="182.3" transform="rotate(-90 92.5 182.3)">6</text>
<text x="163.8" y="180.1">1</text>
</g>
<g font-size="1.8" fill="#00f">
<text x="30.3" y="54.2">R4</text>
<text x="32" y="56.2">stacking</text>
<text x="33.9" y="54.2">an</text>
<text x="37.4" y="54.2">R5</text>
<text x="41.1" y="54.2">can</text>
<text x="41.1" y="56.2">up</text>
<text x="44.5" y="56.2">multiple</text>
<text x="45.6" y="54.2">be</text>
<text x="49" y="54.2">placed</text>
<text x="53.5" y="56.2">boards</text>
<text x="56.5" y="54.2">when</text>
<text x="96.5" y="100.9">A0:</text>
<text x="100.6" y="100.9">GND</text>
<text x="96.5" y="103">A1:</text>
<text x="96.5" y="105">A2:</text>
<text x="96.5" y="107.1">0b0100_A2A1A0</text>
<text x="100.6" y="103">GND</text>
<text x="100.6" y="105">GND</text>
<text x="112.7" y="107.1">=</text>
<text x="115.5" y="107.1">0b0100_000</text>
<text x="96.5" y="109.1">Default</text>
<text x="104.5" y="109.1">Address:</text>
<text x="113.6" y="109.1">0X20</text>
<text x="119.6" y="109.1">(8bit)</text>
</g>
<g font-size="1.8" fill="#0000c2">
<text x="222.1" y="75.8">D2</text>
<text x="224" y="77.8">protect</text>
<text x="225.8" y="75.8">is</text>
<text x="228.6" y="75.8">a</text>
<text x="230.9" y="75.8">TVS diode</text>
<text x="231.8" y="77.8">aginst</text>
<text x="238.8" y="77.8">ESD</text>
<text x="241.6" y="75.8">to</text>
<text x="216.8" y="90">5V_RPI</text>
<text x="218.7" y="92.1">that</text>
<text x="221.8" y="94.1">power</text>
<text x="223.6" y="92.1">one</text>
<text x="224.4" y="90">and</text>
<text x="228.1" y="92.1">power</text>
<text x="228.5" y="94.1">both</text>
<text x="229" y="90">5V</text>
<text x="232.5" y="90">belong</text>
<text x="233.8" y="94.1">the</text>
<text x="234.8" y="92.1">source</text>
<text x="237.9" y="94.1">RPi</text>
<text x="240" y="90">to</text>
<text x="242.3" y="94.1">and</text>
<text x="242.3" y="92.1">can</text>
<text x="243" y="90">the</text>
<text x="246.8" y="92.1">e</text>
<text x="246.9" y="94.1">the</text>
<text x="247.2" y="90">same</text>
<text x="249.1" y="92.1">used</text>
<text x="251" y="94.1">Hat</text>
<text x="253.3" y="90">net</text>
<text x="254.7" y="92.1">to</text>
<text x="257.4" y="90">so</text>
<text x="223.2" y="155">This</text>
<text x="228.2" y="155">is</text>
<text x="231" y="155">a</text>
<text x="233.3" y="155">power</text>
<text x="240" y="155">source</text>
<text x="247.4" y="155">Or-ing</text>
<text x="255.2" y="155">design.</text>
<text x="210.5" y="161.2">protect</text>
<text x="212.1" y="157.1">The</text>
<text x="213.7" y="159.1">to</text>
<text x="216.5" y="157.1">LTC4412</text>
<text x="216.8" y="159.1">isolate</text>
<text x="218.4" y="161.2">them</text>
<text x="224.2" y="161.2">from</text>
<text x="224.4" y="159.1">the</text>
<text x="225.8" y="157.1">with</text>
<text x="228.5" y="159.1">two</text>
<text x="229.7" y="161.2">fighting</text>
<text x="230.8" y="157.1">B-to-B</text>
<text x="232.9" y="159.1">power</text>
<text x="238.1" y="161.2">eachother</text>
<text x="239.5" y="157.1">P-MOSFETs</text>
<text x="239.6" y="159.1">sources:</text>
<text x="248.6" y="159.1">5V_EXT and</text>
<text x="248.7" y="161.2">when</text>
<text x="251.7" y="157.1">act</text>
<text x="254.6" y="161.2">boath</text>
<text x="255.9" y="157.1">as</text>
<text x="259.2" y="157.1">an</text>
<text x="261" y="159.1">5V_RPI</text>
<text x="261.1" y="161.2">are</text>
<text x="262.7" y="157.1">ideal</text>
<text x="265.3" y="161.2">plugged</text>
<text x="268.5" y="157.1">diode</text>
<text x="268.6" y="159.1">and</text>
<text x="273.9" y="161.2">in.</text>
<text x="16.2" y="182.5">RPI_PIN15</text>
<text x="16.2" y="185">RPI_PIN16</text>
<text x="31.4" y="182.5">IN:</text>
<text x="31.4" y="185">IN:</text>
<text x="35.1" y="182.5">IO_EXP</text>
<text x="35.1" y="185">IO_EXP</text>
<text x="42.8" y="182.5">INTB</text>
<text x="42.8" y="185">INTA</text>
<text x="16.2" y="187.6">RPI_PIN18</text>
<text x="16.2" y="190.1">RPI_PIN22</text>
<text x="31.4" y="187.6">IN:</text>
<text x="31.4" y="190.1">OUT: UART_BRIDGE RESET_N</text>
<text x="35.1" y="187.6">UART_BRIDGE IRQ</text>
</g>
</svg>
